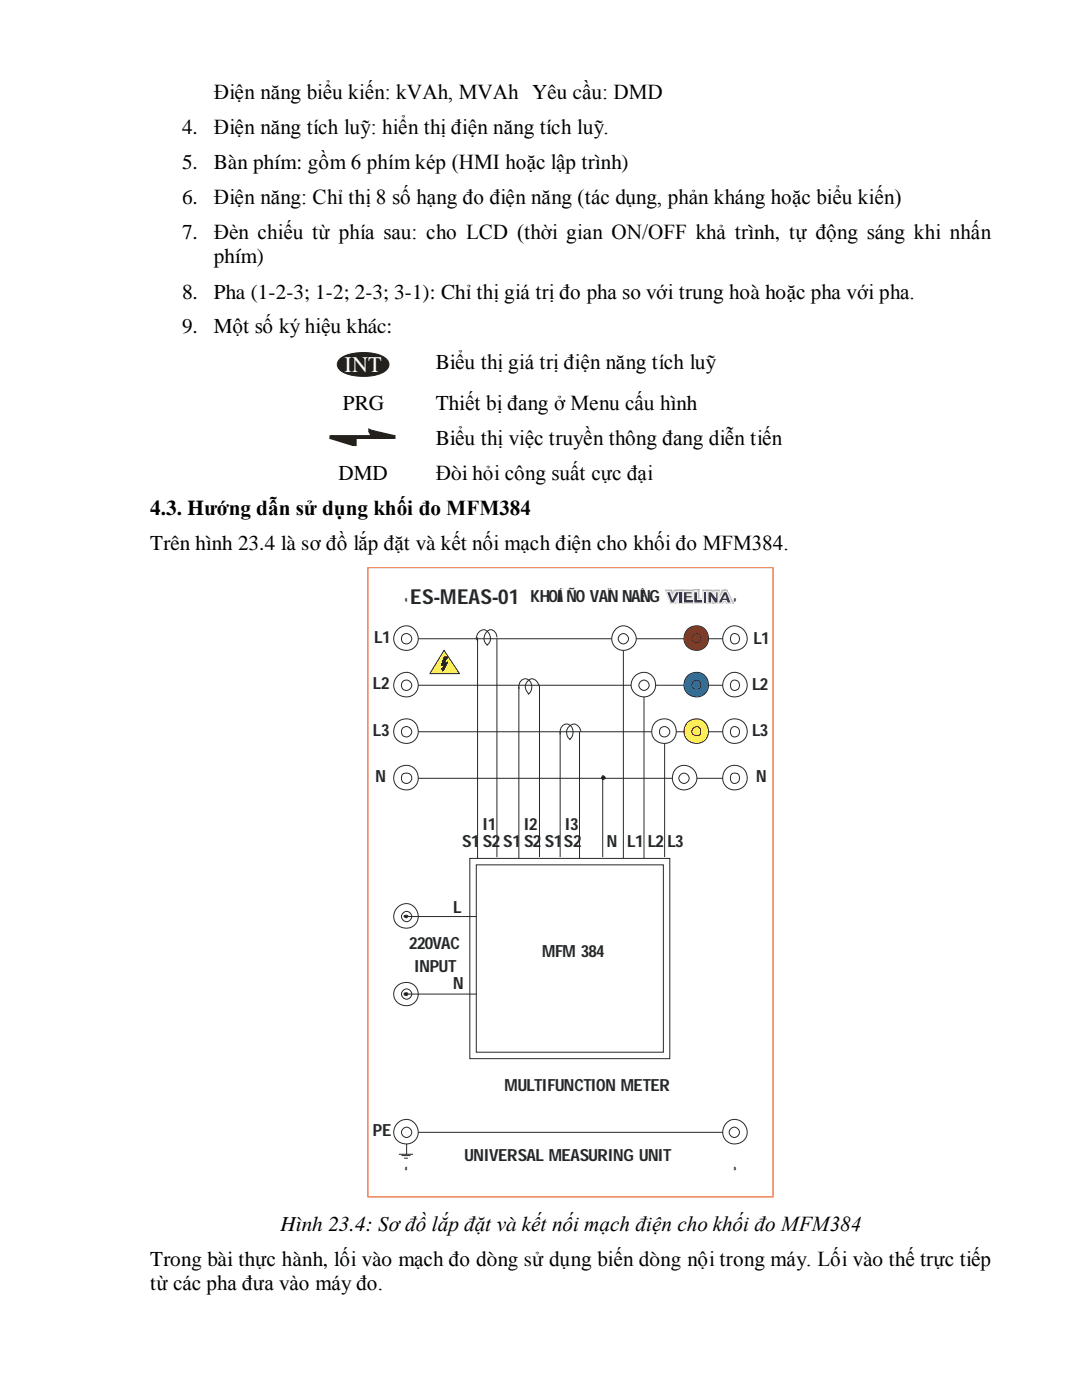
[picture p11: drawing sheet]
<svg xmlns="http://www.w3.org/2000/svg" width="216mm" height="279mm" viewBox="0 0 216 279" stroke-linecap="round" stroke-linejoin="round" font-family="sans-serif">
<path d="M67.7 71.7a7.6 7.6 0 0 1 5.9-1.3 4.6 4.6 0 0 1 3.9 1.8 1.77 1.77 0 0 1-1.4 2.3 10.3 10.3 0 0 1-7.9-.4 1.53 1.53 0 0 1-.5-2.4z" fill-rule="evenodd" fill="#24211d"/>
<path d="M67.7 71.7a7.6 7.6 0 0 1 5.9-1.3 4.6 4.6 0 0 1 3.9 1.8 1.77 1.77 0 0 1-1.4 2.3 10.3 10.3 0 0 1-7.9-.4 1.53 1.53 0 0 1-.5-2.4z" fill="none" stroke="#24211d" stroke-width=".2"/>
<g fill="#24211d">
<path d="M74.3 86.2h1.9v.7h-1.9z"/>
<path d="M68.5 87.2h2.3v1.1h-2.3z"/>
<path d="M66.1 86.9h12.8v.7h-12.8zM78.9 86.9v.7zM74.3 85.8l4.6 1.1-.4 .7-4.6-1.1zM73.5 85.4l.8 .4v.4h-.8zM73.5 86.2l1.1-.4v1.1h-.7z"/>
<path d="M65.7 86.9h12.8v.7h-12.8zM65.7 86.9v.7zM66.1 86.9l4.7 1-.4 1.1-4.7-1.4zM70.4 88.3h.8v.7h-.8zM70 87.2h1.2v1.1h-1.2z"/>
</g>
<path d="M73.4 113.3h80.8v125.6h-80.8z" fill="none" stroke="#e54200" stroke-width=".2"/>
<path d="M81.1 136.8h67.7M81.4 127.5h67.4M81.7 146h66.4M81.9 155.3h65.7M80.9 226h65.6" fill="none" stroke="#24282b" stroke-width=".2"/>
<circle cx="139" cy="127.4" r="2.48" fill="#eb3d00"/>
<g fill="none" stroke="#24282b" stroke-width=".2">
<circle cx="139" cy="127.4" r=".93"/>
<circle cx="139" cy="127.4" r="2.48"/>
</g>
<circle cx="139" cy="145.9" r="2.48" fill="#fdfa00"/>
<g fill="none" stroke="#24282b" stroke-width=".2">
<circle cx="139" cy="146" r=".93"/>
<circle cx="139" cy="145.9" r="2.48"/>
</g>
<circle cx="139" cy="136.6" r="2.48" fill="#0089e1"/>
<g fill="none" stroke="#24282b" stroke-width=".2">
<path d="M79.6 230.4h2.8M80.1 230.6h1.8M80.6 231.1h.8M81.1 227v3.4"/>
<circle cx="139" cy="136.7" r=".93"/>
<circle cx="139" cy="136.6" r="2.48"/>
</g>
<circle cx="81" cy="225.9" r="2.46" fill="#fff"/>
<circle cx="81" cy="225.9" r="2.46" fill="none" stroke="#24282b" stroke-width=".2"/>
<circle cx="81.1" cy="226" r="1.02" fill="#fff"/>
<circle cx="81.1" cy="226" r="1.02" fill="none" stroke="#24282b" stroke-width=".2"/>
<circle cx="146.6" cy="225.9" r="2.43" fill="#fff"/>
<circle cx="146.6" cy="225.9" r="2.43" fill="none" stroke="#24282b" stroke-width=".2"/>
<circle cx="146.5" cy="226" r="1.02" fill="#fff"/>
<circle cx="146.5" cy="226" r="1.02" fill="none" stroke="#24282b" stroke-width=".2"/>
<circle cx="81" cy="146" r=".93" fill="#fff"/>
<circle cx="81" cy="146" r=".93" fill="none" stroke="#24282b" stroke-width=".2"/>
<circle cx="81" cy="155.2" r=".93" fill="#fff"/>
<circle cx="81" cy="155.2" r=".93" fill="none" stroke="#24282b" stroke-width=".2"/>
<circle cx="81" cy="136.7" r=".93" fill="#fff"/>
<circle cx="81" cy="136.7" r=".93" fill="none" stroke="#24282b" stroke-width=".2"/>
<circle cx="81" cy="127.4" r="2.46" fill="#fff"/>
<circle cx="81" cy="127.4" r="2.46" fill="none" stroke="#24282b" stroke-width=".2"/>
<circle cx="81.1" cy="127.5" r="1.02" fill="#fff"/>
<circle cx="81.1" cy="127.5" r="1.02" fill="none" stroke="#24282b" stroke-width=".2"/>
<circle cx="81" cy="136.7" r="2.46" fill="#fff"/>
<circle cx="81" cy="136.7" r="2.46" fill="none" stroke="#24282b" stroke-width=".2"/>
<circle cx="81.1" cy="136.8" r="1.02" fill="#fff"/>
<circle cx="81.1" cy="136.8" r="1.02" fill="none" stroke="#24282b" stroke-width=".2"/>
<circle cx="81" cy="145.9" r="2.48" fill="#fff"/>
<circle cx="81" cy="145.9" r="2.48" fill="none" stroke="#24282b" stroke-width=".2"/>
<circle cx="81.1" cy="146" r="1.02" fill="#fff"/>
<circle cx="81.1" cy="146" r="1.02" fill="none" stroke="#24282b" stroke-width=".2"/>
<path d="M79.1 196.9a2.41 2.41 0 0 1 3.5-.3 2.41 2.41 0 0 1 0 3.6 2.41 2.41 0 0 1-3.2-.1 2.41 2.41 0 0 1-.3-3.2z" fill-rule="evenodd" fill="#fff"/>
<path d="M79.1 196.9a2.41 2.41 0 0 1 3.5-.3 2.41 2.41 0 0 1 0 3.6 2.41 2.41 0 0 1-3.2-.1 2.41 2.41 0 0 1-.3-3.2z" fill="none" stroke="#24282b" stroke-width=".2"/>
<circle cx="81.1" cy="198.4" r="1.02" fill="#fff"/>
<circle cx="81.1" cy="198.4" r="1.02" fill="none" stroke="#24282b" stroke-width=".2"/>
<circle cx="81" cy="155.2" r="2.48" fill="#fff"/>
<circle cx="81" cy="155.2" r="2.48" fill="none" stroke="#24282b" stroke-width=".2"/>
<circle cx="81.1" cy="155.3" r="1.04" fill="#fff"/>
<circle cx="81.1" cy="155.3" r="1.04" fill="none" stroke="#24282b" stroke-width=".2"/>
<circle cx="81" cy="182.8" r="2.46" fill="#fff"/>
<circle cx="81" cy="182.8" r="2.46" fill="none" stroke="#24282b" stroke-width=".2"/>
<circle cx="81.1" cy="182.9" r="1.02" fill="#fff"/>
<circle cx="81.1" cy="182.9" r="1.02" fill="none" stroke="#24282b" stroke-width=".2"/>
<circle cx="146.6" cy="127.4" r="2.43" fill="#fff"/>
<circle cx="146.6" cy="127.4" r="2.43" fill="none" stroke="#24282b" stroke-width=".2"/>
<path d="M145.9 126.8a.96 .96 0 0 1 1.4 0 .96 .96 0 0 1 0 1.3 .96 .96 0 0 1-1.4 .1 1.4 1.4 0 0 1 0-1.4z" fill-rule="evenodd" fill="#fff"/>
<path d="M145.9 126.8a.96 .96 0 0 1 1.4 0 .96 .96 0 0 1 0 1.3 .96 .96 0 0 1-1.4 .1 1.4 1.4 0 0 1 0-1.4z" fill="none" stroke="#24282b" stroke-width=".2"/>
<circle cx="146.6" cy="136.7" r="2.43" fill="#fff"/>
<circle cx="146.6" cy="136.7" r="2.43" fill="none" stroke="#24282b" stroke-width=".2"/>
<path d="M145.9 136a.96 .96 0 0 1 1.4 .1 .96 .96 0 0 1 0 1.3 .96 .96 0 0 1-1.4 .1 1.4 1.4 0 0 1 0-1.5z" fill-rule="evenodd" fill="#fff"/>
<path d="M145.9 136a.96 .96 0 0 1 1.4 .1 .96 .96 0 0 1 0 1.3 .96 .96 0 0 1-1.4 .1 1.4 1.4 0 0 1 0-1.5z" fill="none" stroke="#24282b" stroke-width=".2"/>
<circle cx="146.7" cy="145.9" r="2.45" fill="#fff"/>
<circle cx="146.7" cy="145.9" r="2.45" fill="none" stroke="#24282b" stroke-width=".2"/>
<path d="M145.9 145.3a.96 .96 0 0 1 1.4 .1 .96 .96 0 0 1 0 1.3 .96 .96 0 0 1-1.4 0 1.4 1.4 0 0 1 0-1.4z" fill-rule="evenodd" fill="#fff"/>
<path d="M145.9 145.3a.96 .96 0 0 1 1.4 .1 .96 .96 0 0 1 0 1.3 .96 .96 0 0 1-1.4 0 1.4 1.4 0 0 1 0-1.4z" fill="none" stroke="#24282b" stroke-width=".2"/>
<circle cx="146.7" cy="155.2" r="2.45" fill="#fff"/>
<circle cx="146.7" cy="155.2" r="2.45" fill="none" stroke="#24282b" stroke-width=".2"/>
<path d="M145.9 154.5a1.01 1.01 0 0 1 1.4 0 1.01 1.01 0 0 1 .1 1.4 .9 .9 0 0 1-1.1 .4 .9 .9 0 0 1-.6-1z" fill-rule="evenodd" fill="#fff"/>
<path d="M145.9 154.5a1.01 1.01 0 0 1 1.4 0 1.01 1.01 0 0 1 .1 1.4 .9 .9 0 0 1-1.1 .4 .9 .9 0 0 1-.6-1z" fill="none" stroke="#24282b" stroke-width=".2"/>
<path d="M88.6 129.8l3.1 4.6h-5.9z" fill="#fdfa00" stroke="#24282b" stroke-width=".2"/>
<path d="M88.6 131.1h.8l-.8 1.3 .8-.3-1.1 1.8-.2-.5h.2l.3-.8-.5 .3z" fill-rule="evenodd" fill="#24211d" stroke="#24282b" stroke-width=".2"/>
<path d="M93.7 171.3h40v40h-40z" fill-rule="evenodd" fill="#fff"/>
<path d="M93.7 171.3h40v40h-40z" fill="none" stroke="#24282b" stroke-width=".2"/>
<path d="M95 172.6h37.4v37.4h-37.4z" fill-rule="evenodd" fill="#fff"/>
<g fill="none" stroke="#24282b" stroke-width=".2">
<path d="M95.3 128a1.43 1.43 0 0 1 .9-2.2 1.43 1.43 0 0 1 1.7 1.7 1.41 1.41 0 0 1-.8 1.3M95.3 127.2v44.1M99.2 127.2a1.26 1.26 0 0 0-1.1-1.5 1.26 1.26 0 0 0-1.4 1.2 1.52 1.52 0 0 0 .7 1.9M99.2 127.5v43.6M103.5 137.5a1.72 1.72 0 0 1 1.3-2 1.71 1.71 0 0 1 1.3 1.3 1.71 1.71 0 0 1-.8 1.8M103.5 137v34.3M107.6 137a1.62 1.62 0 0 0-1.8-1.4 1.74 1.74 0 0 0-.2 3M107.6 136.8v34.3M124.4 127.5v43.8M128.5 136.8v34.5M111.8 146.6a1.72 1.72 0 0 1 1.3-2.1 1.71 1.71 0 0 1 1.2 1.4 1.71 1.71 0 0 1-.7 1.7M111.8 146v25.1"/>
<path d="M115.6 146v25.3M115.9 146a1.42 1.42 0 0 0-1.4-1.5 1.42 1.42 0 0 0-1.4 1.5 1.62 1.62 0 0 0 .7 1.6M120.3 155.3v15.8M132.6 146v25.1M95 172.6h37.4v37.4h-37.4z"/>
</g>
<circle cx="128.5" cy="136.8" r=".26" fill="#24211d"/>
<circle cx="128.5" cy="136.8" r=".26" fill="none" stroke="#24282b" stroke-width=".2"/>
<circle cx="124.4" cy="127.5" r=".26" fill="#24211d"/>
<circle cx="124.4" cy="127.5" r=".26" fill="none" stroke="#24282b" stroke-width=".2"/>
<path d="M132.2 145.9l.5-.1 .2 .2-.3 .3-.5-.3z" fill-rule="evenodd" fill="#24211d"/>
<path d="M132.2 145.9l.5-.1 .2 .2-.3 .3-.5-.3zM81.1 182.9h13.9M81.1 198.4h13.9" fill="none" stroke="#24282b" stroke-width=".2"/>
<path d="M80.7 182.7h.5l.2 .2-.3 .3-.5-.3z" fill-rule="evenodd" fill="#24211d"/>
<path d="M80.7 182.7h.5l.2 .2-.3 .3-.5-.3z" fill="none" stroke="#24282b" stroke-width=".2"/>
<path d="M80.7 198.2h.6v.4h-.6z" fill-rule="evenodd" fill="#24211d"/>
<path d="M80.7 198.2h.6v.4h-.6z" fill="none" stroke="#24282b" stroke-width=".2"/>
<circle cx="120.4" cy="155.2" r=".4" fill="#24211d"/>
<circle cx="120.4" cy="155.2" r=".4" fill="none" stroke="#24282b" stroke-width=".2"/>
<path d="M122.9 125.5a2.44 2.44 0 0 1 3.8 .7 2.44 2.44 0 0 1-1.6 3.5 2.44 2.44 0 0 1-3-2.2 2.77 2.77 0 0 1 .8-2z" fill-rule="evenodd" fill="#fff"/>
<path d="M122.9 125.5a2.44 2.44 0 0 1 3.8 .7 2.44 2.44 0 0 1-1.6 3.5 2.44 2.44 0 0 1-3-2.2 2.77 2.77 0 0 1 .8-2z" fill="none" stroke="#24282b" stroke-width=".2"/>
<circle cx="124.4" cy="127.5" r="1.02" fill="#fff"/>
<circle cx="124.4" cy="127.5" r="1.02" fill="none" stroke="#24282b" stroke-width=".2"/>
<circle cx="128.4" cy="136.6" r="2.48" fill="#fff"/>
<circle cx="128.4" cy="136.6" r="2.48" fill="none" stroke="#24282b" stroke-width=".2"/>
<circle cx="128.5" cy="136.8" r="1.02" fill="#fff"/>
<circle cx="128.5" cy="136.8" r="1.02" fill="none" stroke="#24282b" stroke-width=".2"/>
<circle cx="132.5" cy="145.9" r="2.48" fill="#fff"/>
<circle cx="132.5" cy="145.9" r="2.48" fill="none" stroke="#24282b" stroke-width=".2"/>
<circle cx="132.6" cy="146" r="1.02" fill="#fff"/>
<circle cx="132.6" cy="146" r="1.02" fill="none" stroke="#24282b" stroke-width=".2"/>
<circle cx="136.6" cy="155.2" r="2.42" fill="#fff"/>
<circle cx="136.6" cy="155.2" r="2.42" fill="none" stroke="#24282b" stroke-width=".2"/>
<circle cx="136.5" cy="155.3" r="1.02" fill="#fff"/>
<circle cx="136.5" cy="155.3" r="1.02" fill="none" stroke="#24282b" stroke-width=".2"/>
<path d="M81 119.5h.1v.5l-.2-.2zM146.5 119.5l.3 .1v.1l-.3 .3zM81 233l.1-.1v.6l-.2-.1zM146.5 232.9l.3 .2-.1 .3-.2 .1z" fill="none" stroke="#4d5a61" stroke-width=".2"/>
<g fill="#b0b4ba">
<path d="M132.9 118.2l.8-.3 .7 2.1-.7 .3zM132.6 117.7h.5v.5h-.2zM133.1 117.7h.6v1h-.6zM133.7 117.7h.5v.2l-.5 .3zM133.1 118.2l1.1-.3 .5 1.6-.8 .2zM133.9 119.7h.8zM134.4 117.9l.8 .3-.5 1.5-.8-.2zM134.4 117.7h.5v.5l-.5-.3zM134.9 117.7h.6v1h-.6zM135.5 117.7h.5l-.3 .5h-.2zM134.9 117.9l.8 .3-.8 2.1-.7-.3zM134.4 120.3h.5v.2h-.5zM133.9 119.7h.5v.8h-.5zM133.7 120.3h.2v.2h-.2z"/>
<path d="M135.2 118.2h.8v2.1h-.8zM135.2 117.7h.3v.5h-.3zM135.5 117.7h.5v1h-.5zM136 117.7h.5v.5h-.5zM135.5 118.2h1v2.1h-1zM136 120.3h.5v.2h-.5zM135.5 119.7h.5v.8h-.5zM135.2 120.3h.3v.2h-.3z"/>
<path d="M136 118.2h1v2.1h-1zM136 117.7h.5v.5h-.5zM136.5 117.7h1.5v1h-1.5zM138 117.7h.5v.5h-.5zM137.8 118.2h.7v.2h-.7zM138 118.4h.5v.6h-.5zM137 118.2h1v.8h-1zM136.5 118.2h.5v.2h-.5zM136.5 118.4h1v.6h-1zM136.5 119h.5v.2h-.5zM137 118.4h1v.8h-1zM138 118.4h.5v.6h-.5zM137.5 119h1v.2h-1zM138 119.2h.5v.5h-.5zM137 119h1v.7h-1zM136.5 119h.5v.2h-.5zM136.5 119.2h1v.5h-1zM136.5 119.7h.5v.6h-.5zM137 119.5h1.3v.8h-1.3zM138.3 119.5h.5v.2h-.5zM137.8 119.7h1v.6h-1zM138.3 120.3h.5v.2h-.5zM136.5 119.7h1.8v.8h-1.8zM136 120.3h.5v.2h-.5z"/>
<path d="M138 118.2h1.1v2.1h-1.1zM138 117.7h.5v.5h-.5zM138.5 117.7h.6v1h-.6zM139.1 117.7h.5v.5h-.5zM138.5 118.2h1.1v1.5h-1.1zM138.5 119.7h.6v.6h-.6zM139.1 119.5h1v.8h-1zM140.1 119.5h.5v.2h-.5zM139.8 119.7h.8v.6h-.8zM140.1 120.3h.5v.2h-.5zM138.5 119.7h1.6v.8h-1.6zM138 120.3h.5v.2h-.5z"/>
<path d="M140.1 118.2h1v2.1h-1zM140.1 117.7h.5v.5h-.5zM140.6 117.7h.3v1h-.3zM140.9 117.7h.5v.5h-.5zM140.6 118.2h.8v2.1h-.8zM140.9 120.3h.5v.2h-.5zM140.6 119.7h.3v.8h-.3zM140.1 120.3h.5v.2h-.5z"/>
<path d="M140.9 118.2h1v2.1h-1zM140.9 117.7h.5v.5h-.5zM141.4 117.7h.5v1h-.5zM141.9 117.7h.2l.3 .2-.5 .3zM141.4 118.4l1-.5 .8 1.3-.8 .5zM142.4 119.7l.8-.2zM142.4 118.2h.8v1.3h-.8zM142.4 117.7h.5v.5h-.5zM142.9 117.7h.3v1h-.3zM143.2 117.7h.5v.5h-.5zM142.7 118.2h1v2.1h-1zM143.2 120.3h.5v.2h-.5zM142.7 119.7h.5v.8h-.5zM142.4 120.3h.3v.2h-.3zM141.4 119l.7-.3 1.1 1.3-.8 .3zM141.4 119l.7-.3-.2 .3zM141.4 119h1v1.3h-1zM141.9 120.3h.5v.2h-.5zM141.4 119.7h.5v.8h-.5zM140.9 120.3h.5v.2h-.5z"/>
<path d="M145.2 119.7h.5v.8h-.5zM144.7 120.3h.5v.2h-.2zM144.7 119.7l.8-.2 .2 .5-1 .3zM145 119.2h.5v.3l-.5 .2zM144.2 119.2h.8v.8h-.8zM143.7 119.5l.2-.3h.3v.5zM143.7 119.5l1 .2-.2 .6-1.1-.3zM143.9 120.3h.6l-.3 .2h-.3zM143.4 119.7h.5v.8h-.5zM143.2 120l.2 .3v.2h-.5zM143.9 117.9l.8 .5-.8 1.9-.7-.3zM143.9 117.7h.6v.5l-.6-.3zM144.5 117.7h.5v1h-.5zM145 117.7h.2v.2l-.2 .3zM144.5 118.4l.7-.5 1.1 2.1-1.1 .3zM145.7 120.3l.6-.3 .2 .5h-.8zM144.2 118.7l.8-.3 .5 .8-1 .3zM144.7 117.4l.3 1-.3 .3-.5-.3zM144.2 118.4l.8 .3-.3 .8-.8-.3zM143.9 119.2l.3 .3v.2h-.5zM144.2 119h.8v.7h-.8zM145 119.5l.5-.3 .2 .5h-.7z"/>
</g>
<g fill="#3b2478">
<path d="M133.1 118.2h.6l.5 1.5 .7-1.5h.6l-1.1 2.1h-.5z"/>
<path d="M135.5 118.2h.5v2.1h-.5z"/>
<path d="M136.5 118.2h1.5v.2h-1v.6h1v.2h-1v.5h1.3v.6h-1.8z"/>
<path d="M138.5 118.2h.6v1.5h1v.6h-1.6z"/>
</g>
<path d="M140.7 118.2v2.1" fill="none" stroke="#3b2478" stroke-width=".26"/>
<g fill="#3b2478">
<path d="M141.4 118.2h.5l1 1.3v-1.3h.3v2.1h-.5l-.8-1.3v1.3h-.5z"/>
<path d="M144.5 118.2h.5l.7 2.1h-.5l-.2-.6h-.8l-.3 .6h-.5zM144.7 118.7l-.5 .8h.8z"/>
</g>
<g fill="#e4e7ec">
<path d="M132.9 118.2h.5l1 1.8-.7 .3zM132.6 117.9h.5v.3h-.2zM133.1 117.9h.6v.5h-.6zM133.7 117.9h.2v.3h-.2zM133.4 118.2h.5l.8 1.3-.8 .2zM133.9 119.7h.8zM134.4 118.2h.8l-.5 1.5-.8-.2zM134.4 118.2l.3-.3h.2v.3zM134.9 117.9h.6v.5h-.6zM135.5 117.9h.2v.3h-.2zM134.9 118.2h.8l-.8 2.1-.7-.3zM134.4 120.3h.5l-.2 .2h-.3zM133.9 119.7h.5v.8h-.5zM133.7 120.3h.2v.2z"/>
<path d="M135.2 118.2h.8v2.1h-.8zM135.2 117.9h.3v.3h-.3zM135.5 117.9h.5v.5h-.5zM136 117.9h.2v.3h-.2zM135.7 118.2h.5v2.1h-.5zM136 120.3h.2v.2h-.2zM135.5 119.7h.5v.8h-.5zM135.2 120.3h.3v.2h-.3z"/>
<path d="M136.2 118.2h.5v2.1h-.5zM136.2 117.9h.3v.3h-.3zM136.5 117.9h1.5v.5h-1.5zM138 117.9h.5v.3h-.5zM137.8 118.2h.7v.2h-.7zM138 118.4h.5v.3h-.5zM137 118.2h1v.5h-1zM136.5 118.2h.5v.2h-.5zM136.5 118.4h.8v.6h-.8zM136.5 119h.5v.2h-.5zM137 118.7h1v.5h-1zM138 118.7h.3v.3h-.3zM137.8 119h.5v.2h-.5zM138 119.2h.3v.3h-.3zM137 119h1v.5h-1zM136.5 119h.5v.2h-.5zM136.5 119.2h.8v.5h-.8zM136.5 119.7h.5v.3h-.5zM137 119.5h1.3v.5h-1.3zM138.3 119.5h.2v.2h-.2zM137.8 119.7h.7v.6h-.7zM138.3 120.3h.2v.2h-.2zM136.5 119.7h1.8v.8h-1.8zM136.2 120.3h.3v.2h-.3z"/>
<path d="M138.3 118.2h.8v2.1h-.8zM138.3 117.9h.2v.3h-.2zM138.5 117.9h.6v.5h-.6zM139.1 117.9h.2v.3h-.2zM138.8 118.2h.5v1.5h-.5zM138.8 119.7h.3v.3h-.3zM139.1 119.5h1v.5h-1zM140.1 119.5h.5v.2h-.5zM139.8 119.7h.8v.6h-.8zM140.1 120.3h.5v.2h-.5zM138.5 119.7h1.6v.8h-1.6zM138.3 120.3h.2v.2h-.2z"/>
<path d="M140.1 118.2h.8v2.1h-.8zM140.1 117.9h.5v.3h-.5zM140.6 117.9h.3v.5h-.3zM140.9 117.9h.5v.3h-.5zM140.6 118.2h.8v2.1h-.8zM140.9 120.3h.5v.2h-.5zM140.6 119.7h.3v.8h-.3zM140.1 120.3h.5v.2h-.5z"/>
<path d="M141.1 118.2h.8v2.1h-.8zM141.1 117.9h.3v.3h-.3zM141.4 117.9h.5v.5h-.5zM141.9 117.9h.2l-.2 .3zM142.1 117.9l1.1 1.3-.5 .5-1.1-1.3zM142.9 119.5h.3l-.5 .2zM142.4 118.2h.8v1.3h-.8zM142.4 117.9h.5v.3h-.5zM142.9 117.9h.3v.5h-.3zM143.2 117.9h.5v.3h-.5zM142.9 118.2h.8v2.1h-.8zM143.2 120.3h.5v.2h-.5zM142.7 119.7h.5v.8h-.5zM142.4 120.3h.3v.2zM141.6 119l.5-.3 1.1 1.3-.8 .3zM141.6 119l.5-.3-.2 .3zM141.6 119h.5v1.3h-.5zM141.9 120.3h.2v.2h-.2zM141.4 119.7h.5v.8h-.5zM141.1 120.3h.3v.2h-.3z"/>
<path d="M145.2 119.7h.5v.8h-.5zM145 120.3h.2v.2h-.2zM144.7 119.7l.8-.2v.5l-.5 .3zM145 119.5h.5l-.5 .2zM144.2 119.5h.8v.5h-.8zM143.9 119.5h.3v.2zM143.9 119.5l.6 .2-.3 .6-.5-.3zM143.9 120.3h.3v.2h-.3zM143.4 119.7h.5v.8h-.5zM143.2 120l.2 .3v.2h-.5zM144.2 118.2h.5l-1 2.1-.5-.3zM144.2 117.9h.3v.3h-.3zM144.5 117.9h.5v.5h-.5zM145 117.9l.2 .3h-.2zM144.5 118.2h.7l.8 1.8-.5 .3zM145.7 120.3l.3-.3 .3 .5h-.6zM144.2 118.7l.8-.3 .2 .8-.5 .3zM144.7 117.9l.3 .5-.3 .3-.5-.3zM144.2 118.4l.8 .3-.3 .8-.8-.3zM143.9 119.2l.3 .3v.2h-.3zM144.2 119h.8v.7h-.8zM145 119.5l.2-.3 .3 .5h-.5z"/>
</g>
<g fill="#3b2478">
<path d="M133.1 118.2h.6l.5 1.5 .7-1.5h.6l-1.1 2.1h-.5z"/>
<path d="M135.5 118.2h.5v2.1h-.5z"/>
<path d="M136.5 118.2h1.5v.2h-1v.6h1v.2h-1v.5h1.3v.6h-1.8z"/>
<path d="M138.5 118.2h.6v1.5h1v.6h-1.6z"/>
</g>
<path d="M140.7 118.2v2.1" fill="none" stroke="#3b2478" stroke-width=".26"/>
<g fill="#3b2478">
<path d="M141.4 118.2h.5l1 1.3v-1.3h.3v2.1h-.5l-.8-1.3v1.3h-.5z"/>
<path d="M144.5 118.2h.5l.7 2.1h-.5l-.2-.6h-.8l-.3 .6h-.5zM144.7 118.7l-.5 .8h.8z"/>
</g>
<path d="M133.1 118.2h.6l.5 1.5 .7-1.5h.6l-1.1 2.1h-.5zM135.5 118.2h.5v2.1h-.5zM136.5 118.2h1.5v.2h-1v.6h1v.2h-1v.5h1.3v.6h-1.8zM138.5 118.2h.6v1.5h1v.6h-1.6zM140.6 118.2h.3v2.1h-.3zM141.4 118.2h.5l1 1.3v-1.3h.3v2.1h-.5l-.8-1.3v1.3h-.5zM144.5 118.2h.5l.7 2.1h-.5l-.2-.6h-.8l-.3 .6h-.5zM144.7 118.7l.3 .8h-.8z" fill="none" stroke="#fff" stroke-width=".2"/>
<g fill="#3b2478">
<path d="M133.1 118.2h.6l.5 1.5 .7-1.5h.6l-1.1 2.1h-.5z"/>
<path d="M135.5 118.2h.5v2.1h-.5z"/>
<path d="M136.5 118.2h1.5v.2h-1v.6h1v.2h-1v.5h1.3v.6h-1.8z"/>
<path d="M138.5 118.2h.6v1.5h1v.6h-1.6z"/>
</g>
<path d="M140.7 118.2v2.1" fill="none" stroke="#3b2478" stroke-width=".26"/>
<g fill="#3b2478">
<path d="M141.4 118.2h.5l1 1.3v-1.3h.3v2.1h-.5l-.8-1.3v1.3h-.5z"/>
<path d="M144.5 118.2h.5l.7 2.1h-.5l-.2-.6h-.8l-.3 .6h-.5zM144.7 118.7l-.5 .8h.8z"/>
</g>
<path d="M138.5 117.9h.8z" fill="#e4e7ec"/>
<path d="M138.5 117.7h1.1z" fill="#b0b4ba"/>
<text font-size="4.5" fill="#fff" x="68.7" y="74.3">INT</text>
<g font-size="4.2">
<text x="42.7" y="19.8">Điện năng biểu kiến: kVAh, MVAh Yêu cầu: DMD</text>
<text x="36.3" y="26.8">4.</text>
<text x="42.7" y="26.8">Điện năng tích luỹ: hiển thị điện năng tích luỹ.</text>
<text x="36.3" y="33.8">5.</text>
<text x="42.7" y="33.8">Bàn phím: gồm 6 phím kép (HMI hoặc lập trình)</text>
<text x="36.3" y="40.7">6.</text>
<text x="42.7" y="40.7">Điện năng: Chỉ thị 8 số hạng đo điện năng (tác dụng, phản kháng hoặc biểu kiến)</text>
<text x="36.3" y="47.8">7.</text>
<text x="42.7" y="47.8">Đèn chiếu từ phía sau: cho LCD (thời gian ON/OFF khả trình, tự động sáng khi nhấn</text>
<text x="42.7" y="52.6">phím)</text>
<text x="36.3" y="59.6">8.</text>
<text x="42.7" y="59.6">Pha (1-2-3; 1-2; 2-3; 3-1): Chỉ thị giá trị đo pha so với trung hoà hoặc pha với pha.</text>
<text x="36.3" y="66.5">9.</text>
<text x="42.7" y="66.5">Một số ký hiệu khác:</text>
<text x="87" y="73.6">Biểu thị giá trị điện năng tích luỹ</text>
<text x="68.4" y="81.8">PRG</text>
<text x="87" y="81.8">Thiết bị đang ở Menu cấu hình</text>
<text x="87" y="88.7">Biểu thị việc truyền thông đang diễn tiến</text>
<text x="67.6" y="95.8">DMD</text>
<text x="87" y="95.8">Đòi hỏi công suất cực đại</text>
<text x="30" y="102.8">4.3. Hướng dẫn sử dụng khối đo MFM384</text>
<text x="30" y="109.7">Trên hình 23.4 là sơ đồ lắp đặt và kết nối mạch điện cho khối đo MFM384.</text>
<text x="56" y="245.6">Hình 23.4: Sơ đồ lắp đặt và kết nối mạch điện cho khối đo MFM384</text>
<text x="30" y="252.6">Trong bài thực hành, lối vào mạch đo dòng sử dụng biến dòng nội trong máy. Lối vào thế trực tiếp</text>
<text x="30" y="257.5">từ các pha đưa vào máy đo.</text>
</g>
<text font-size="4.1" fill="#24282b" x="81.9" y="120.5">ES-MEAS-01</text>
<g font-size="3.4" fill="#24282b">
<text x="105.8" y="120.2">KHOÁ</text>
<text x="111.3" y="120.2">I ÑO VAÏN NAÊ</text>
<text x="127.8" y="120.2">NG</text>
<text x="74.7" y="128.3">L1</text>
<text x="150.4" y="128.5">L1</text>
<text x="74.4" y="137.5">L2</text>
<text x="150.1" y="137.8">L2</text>
<text x="74.4" y="146.8">L3</text>
<text x="150.1" y="146.8">L3</text>
<text x="74.9" y="156.1">N</text>
<text x="150.9" y="156.1">N</text>
<text x="96.4" y="165.6">I1</text>
<text x="104.6" y="165.6">I2</text>
<text x="112.8" y="165.6">I3</text>
<text x="92.2" y="169">S1</text>
<text x="96.4" y="169">S2S1</text>
<text x="104.6" y="169">S2</text>
<text x="108.7" y="169">S1</text>
<text x="112.5" y="169">S2</text>
<text x="121.1" y="169">N</text>
<text x="125.1" y="169">L1</text>
<text x="129.3" y="169">L2</text>
<text x="133.2" y="169">L3</text>
<text x="90.4" y="182.1">L</text>
<text x="81.6" y="189.4">220VAC</text>
<text x="108.2" y="190.9">MFM 384</text>
<text x="82.7" y="194">INPUT</text>
<text x="90.4" y="197.4">N</text>
<text x="100.7" y="217.8">MULTIFUNCTION METER</text>
<text x="74.4" y="226.7">PE</text>
<text x="92.7" y="231.6">UNIVERSAL MEASURING UNIT</text>
</g>
</svg>
